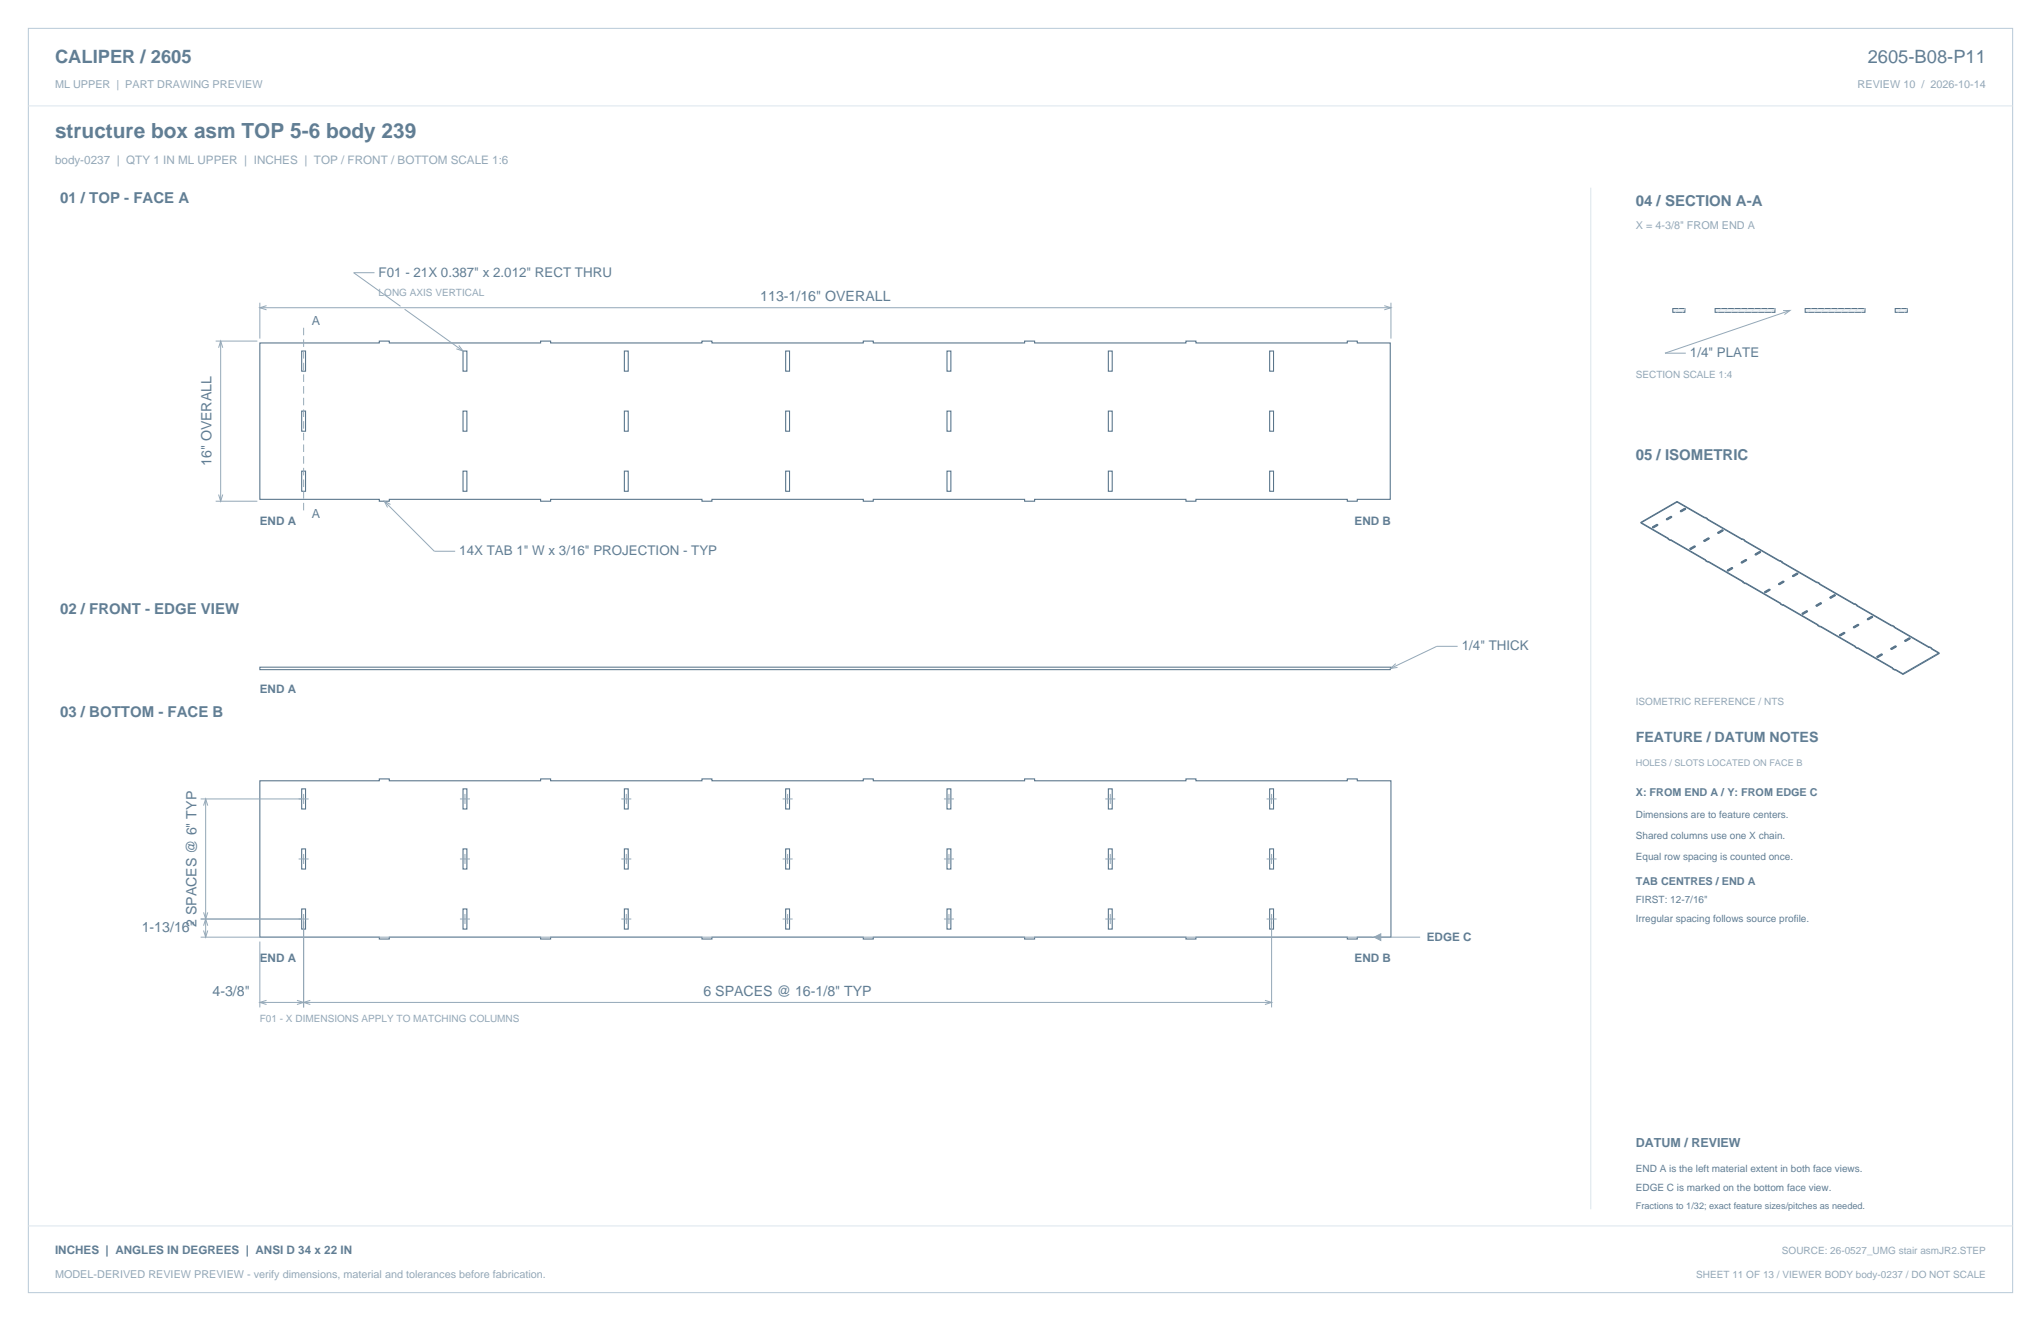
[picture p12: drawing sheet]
<svg xmlns="http://www.w3.org/2000/svg" width="864mm" height="559mm" viewBox="0 0 864 559" stroke-linecap="round" stroke-linejoin="round" font-family="sans-serif">
<path d="M12 12h839.6v534.8h-839.6z" fill="none" stroke="#b8cad8" stroke-width=".42"/>
<path d="M12 44.8h839.6M673.1 79.4v432.1" fill="none" stroke="#dbe5ed" stroke-width=".42"/>
<g fill="none" stroke="#536f85" stroke-width=".44">
<path d="M110 145.1h50.5v-.8h4.2v.8h64v-.8h4.3v.8h64v-.8h4.2v.8h64.1v-.8h4.2v.8h64v-.8h4.3v.8h64v-.8h4.2v.8h64.1v-.8h4.2v.8h14v66.1h-14v.8h-4.2v-.8h-64.1v.8h-4.2v-.8h-64v.8h-4.3v-.8h-64v.8h-4.2v-.8h-64.1v.8h-4.2v-.8h-64v.8h-4.3v-.8h-64v.8h-4.2v-.8h-50.5zM127.7 148.5h1.6v8.5h-1.6zM195.9 148.5h1.7v8.5h-1.7zM264.2 148.5h1.6v8.5h-1.6zM332.4 148.5h1.7v8.5h-1.7zM400.7 148.5h1.6v8.5h-1.6zM469 148.5h1.6v8.5h-1.6zM537.2 148.5h1.7v8.5h-1.7zM127.7 173.9h1.6v8.5h-1.6zM195.9 173.9h1.7v8.5h-1.7zM264.2 173.9h1.6v8.5h-1.6zM332.4 173.9h1.7v8.5h-1.7z"/>
<path d="M400.7 173.9h1.6v8.5h-1.6zM469 173.9h1.6v8.5h-1.6zM537.2 173.9h1.7v8.5h-1.7zM127.7 199.3h1.6v8.5h-1.6zM195.9 199.3h1.7v8.5h-1.7zM264.2 199.3h1.6v8.5h-1.6zM332.4 199.3h1.7v8.5h-1.7zM400.7 199.3h1.6v8.5h-1.6zM469 199.3h1.6v8.5h-1.6zM537.2 199.3h1.7v8.5h-1.7zM110 330.3h50.5v-.8h4.2v.8h64v-.8h4.3v.8h64v-.8h4.2v.8h64.1v-.8h4.2v.8h64v-.8h4.3v.8h64v-.8h4.2v.8h64.1v-.8h4.2v.8h14.2v66.1h-14.2v.8h-4.2v-.8h-64.1v.8h-4.2v-.8h-64v.8h-4.3v-.8h-64v.8h-4.2v-.8h-64.1v.8h-4.2v-.8h-64v.8h-4.3v-.8h-64v.8h-4.2v-.8h-50.5zM127.7 333.7h1.6v8.5h-1.6z"/>
<path d="M195.9 333.7h1.7v8.5h-1.7zM264.2 333.7h1.6v8.5h-1.6zM332.4 333.7h1.7v8.5h-1.7zM400.7 333.7h1.6v8.5h-1.6zM469 333.7h1.6v8.5h-1.6zM537.2 333.7h1.7v8.5h-1.7zM127.7 359.1h1.6v8.5h-1.6zM195.9 359.1h1.7v8.5h-1.7zM264.2 359.1h1.6v8.5h-1.6zM332.4 359.1h1.7v8.5h-1.7zM400.7 359.1h1.6v8.5h-1.6zM469 359.1h1.6v8.5h-1.6z"/>
<path d="M537.2 359.1h1.7v8.5h-1.7zM127.7 384.5h1.6v8.5h-1.6zM195.9 384.5h1.7v8.5h-1.7zM264.2 384.5h1.6v8.5h-1.6zM332.4 384.5h1.7v8.5h-1.7zM400.7 384.5h1.6v8.5h-1.6zM469 384.5h1.6v8.5h-1.6zM537.2 384.5h1.7v8.5h-1.7z"/>
</g>
<g fill="none" stroke="#93a8b9" stroke-width=".42">
<path d="M158.5 115.4h-8.9l19.9 14.2M110 128.1v15.1M110 130.2h478.5M112.8 129.3l-2.8 .9 2.8 .9M171.2 130.8l24.7 17.7M585.7 129.3l2.8 .9-2.8 .9M588.5 128.1v15.1M91.3 144.3h17.6M92.5 147.1l.9-2.8 .9 2.8M93.4 144.3v67.7M194.1 146.1l1.8 2.4-2.8-.9M91.3 212h17.6"/>
<path d="M92.5 209.2l.9 2.8 .9-2.8M162.6 212l21.2 21.2h8.8M165.2 213.4l-2.6-1.4 1.4 2.6M616.8 273.4h-8.8l-19.6 9.4M590.6 280.7l-2.2 2.1 2.9-.5M84.9 338h45.7M87 338v58.4M128.5 335.8v4.3M194.6 338h4.3M196.7 335.8v4.3M262.9 338h4.2M265 335.8v4.3"/>
<path d="M331.1 338h4.3M333.3 335.8v4.3M399.4 338h4.2M401.5 335.8v4.3M467.7 338h4.2M469.8 335.8v4.3M535.9 338h4.3M538 335.8v4.3M86.1 340.8l.9-2.8 .9 2.8M126.4 363.4h4.2M128.5 361.2v4.3M194.6 363.4h4.3"/>
<path d="M196.7 361.2v4.3M262.9 363.4h4.2M265 361.2v4.3M331.1 363.4h4.3M333.3 361.2v4.3M399.4 363.4h4.2M401.5 361.2v4.3M467.7 363.4h4.2M469.8 361.2v4.3M535.9 363.4h4.3M538 361.2v4.3M84.9 388.8h45.7"/>
<path d="M84.9 396.4h495.5M86.1 391.6l.9-2.8 .9 2.8M86.1 393.6l.9 2.8 .9-2.8M86.1 385.9l.9 2.9 .9-2.9M110 398.3v27.9M128.5 386.6v39.6M194.6 388.8h4.3M196.7 386.6v4.3M262.9 388.8h4.2M265 386.6v4.3M331.1 388.8h4.3M333.3 386.6v4.3"/>
<path d="M399.4 388.8h4.2M401.5 386.6v4.3M467.7 388.8h4.2M469.8 386.6v4.3M535.9 388.8h4.3M538 386.6v39.6M581.4 396.4h19.5M110 424h428M112.8 423.2l-2.8 .8 2.8 .9M125.7 423.2l2.8 .8-2.8 .9M131.3 423.2l-2.8 .8 2.8 .9M535.2 423.2l2.8 .8-2.8 .9"/>
</g>
<path d="M128.5 138.6v78.7" fill="none" stroke="#93a8b9" stroke-width=".42" stroke-dasharray="3.2 1.8" stroke-linecap="butt"/>
<path d="M110 282.2h478.5l-.2 1.1h-478.3z" fill="none" stroke="#536f85" stroke-width=".42"/>
<path d="M581.4 396.4l2.8-1.4v2.8z" fill="#93a8b9" stroke="#93a8b9" stroke-width=".42"/>
<path d="M707.8 130.5h5.1v1.6h-5.1z" fill-rule="evenodd" fill="#f2f6f9" stroke="#536f85" stroke-width=".42"/>
<path d="M710.5 130.5l-1.6 1.6M712.9 130.5l-1.2 1.6" fill="none" stroke="#dbe5ed" stroke-width=".42"/>
<path d="M725.7 130.5h25.3v1.6h-25.3z" fill-rule="evenodd" fill="#f2f6f9" stroke="#536f85" stroke-width=".42"/>
<path d="M728.3 130.5l-1.5 1.6M731.2 130.5l-1.6 1.6M734 130.5l-1.6 1.6M736.8 130.5l-1.6 1.6M739.6 130.5l-1.6 1.6M742.5 130.5l-1.6 1.6M745.3 130.5l-1.6 1.6M748.1 130.5l-1.6 1.6M750.9 130.5l-1.6 1.6" fill="none" stroke="#dbe5ed" stroke-width=".42"/>
<path d="M763.8 130.5h25.3v1.6h-25.3z" fill-rule="evenodd" fill="#f2f6f9" stroke="#536f85" stroke-width=".42"/>
<path d="M766.4 130.5l-1.5 1.6M769.3 130.5l-1.6 1.6M772.1 130.5l-1.6 1.6M774.9 130.5l-1.6 1.6M777.7 130.5l-1.6 1.6M780.6 130.5l-1.6 1.6M783.4 130.5l-1.6 1.6M786.2 130.5l-1.6 1.6M789 130.5l-1.6 1.6" fill="none" stroke="#dbe5ed" stroke-width=".42"/>
<path d="M801.9 130.5h5.1v1.6h-5.1z" fill-rule="evenodd" fill="#f2f6f9" stroke="#536f85" stroke-width=".42"/>
<path d="M804.5 130.5l-1.5 1.6M807 130.5l-1.2 1.6M12 518.6h839.6" fill="none" stroke="#dbe5ed" stroke-width=".42"/>
<path d="M754.5 131.4l2.9-.1-2.4 1.8M757.4 131.3l-52.9 18.1h8.8" fill="none" stroke="#93a8b9" stroke-width=".42"/>
<g fill="none" stroke="#536f85" stroke-width=".42">
<path d="M705.1 219.8l.3 .2M705.1 219.5v.3M705.1 219.5l.3 .2M705.4 219.7v.3M707 218.6l.4 .2M707 218.3l.4 .3M707 218.6l-1.9 1.2M707 218.3l-1.9 1.2M707 218.3v.3M707.4 218.8l-2 1.2M707.4 218.6l-2 1.1M707.4 218.6v.2"/>
<path d="M709.6 212.4l-15.3 8.8M709.6 212.1l11.7 6.8M709.6 212.1v.3M709.6 212.4l11.7 6.8M709.6 212.1l-15.3 8.9M710.9 216.4l.4 .2M710.9 216.1l.4 .2M710.9 216.1v.3M711.3 216.3v.3M712.9 215.2l.4 .2M712.9 214.9l.4 .3M712.9 215.2l-2 1.2"/>
<path d="M712.9 214.9l-2 1.2M712.9 214.9v.3M713.3 215.2l-2 1.1M713.3 215.4l-2 1.2M713.3 215.2v.2M721.3 218.9v.3M721.5 218.8v.2M721.5 218.8l1 .5M721.5 219l15.6 9M721.5 219l-.2 .2M721.5 218.8l-.2 .1M722.3 219.7l14.8 8.6"/>
<path d="M722.5 219.3l-.2 .4M694.3 221.2l11.7 6.8M694.3 221l11.7 6.7M694.3 221v.2M699.2 222.9l.3 .2M699.2 222.9v.3M699.2 223.2l.3 .2M699.5 223.1v.3M701.1 222l.4 .2M701.1 222l-1.9 1.2M701.1 221.7l.4 .3M701.1 221.7v.3"/>
<path d="M701.1 221.7l-1.9 1.2M701.5 222.2l-2 1.2M701.5 222l-2 1.1M701.5 222v.2M705.8 228.1l1 .6M705.8 227.8l1 .6M705.8 227.8v.3M706 227.7v.3M706 227.7l-.2 .1M706 228l-.2 .1M706.8 228.4v.3M707 228.3l-.2 .1"/>
<path d="M707 228.6l14.8 8.5M707 228.3l14.8 8.6M707 228.3v.3M707 228.6l-.2 .1M715 232v.3M715 232.3l.4 .2M715 232l.4 .2M715.4 232.2v.3M717 231.2l.3 .2M717 230.9l.3 .2M717 230.9v.3M717 231.2l-2 1.1"/>
<path d="M717 230.9l-2 1.1M717.3 231.1v.3M717.3 231.1l-1.9 1.1M717.3 231.4l-1.9 1.1M720.9 228.9l.4 .2M720.9 228.6v.3M720.9 228.6l.4 .2M721.3 228.8v.3M721.6 237.3l1 .5M721.6 237l1 .5M721.6 237v.3M721.8 237.1l-.2 .2"/>
<path d="M721.8 236.9l-.2 .1M721.8 236.9v.2M722.6 237.5v.3M722.8 237.4l-.2 .1M722.8 237.7l14.8 8.6M722.8 237.4l14.8 8.6M722.8 237.4v.3M722.8 237.7l-.2 .1M722.9 227.5l-2 1.1M722.9 227.8l.3 .2M722.9 227.5l.3 .2M722.9 227.5v.3"/>
<path d="M722.9 227.8l-2 1.1M723.2 227.7l-1.9 1.1M723.2 228l-1.9 1.1M723.2 227.7v.3M726.8 225.5l.3 .2M726.8 225.2l.3 .2M726.8 225.2v.3M727.1 225.4v.3M728.7 224.1l-1.9 1.1M728.7 224.4l.4 .2M728.7 224.1l.4 .2M728.7 224.4l-1.9 1.1"/>
<path d="M728.7 224.1v.3M729.1 224.3v.3M729.1 224.3l-2 1.1M729.1 224.6l-2 1.1M736.7 238l.4 .3M736.7 237.7v.3M736.7 237.7l.4 .3M737.1 238v.3M737.1 228v.3M737.3 227.9l-.2 .1M737.3 227.9l1 .6M737.3 228.2l15.7 8.9"/>
<path d="M737.3 228.2l-.2 .1M737.3 227.9v.3M738.1 228.9l14.9 8.5M738.3 228.5l-.2 .4M738.7 236.9l.4 .2M738.7 236.6l.4 .2M738.7 236.9l-2 1.1M738.7 236.6l-2 1.1M738.7 236.6v.3M739.1 236.8v.3M739.1 236.8l-2 1.2M739.1 237.1l-2 1.2"/>
<path d="M742.6 234.3v.3M742.6 234.6l.4 .3M742.6 234.3l.4 .3M743 234.6v.3M744.6 233.5l.3 .2M744.6 233.2l.3 .2M744.6 233.2v.3M744.6 233.2l-2 1.1M744.6 233.5l-2 1.1M744.9 233.4l-1.9 1.2M744.9 233.7l-1.9 1.2M744.9 233.4v.3"/>
<path d="M753 237.1v.3M753.2 237l.9 .6M753.2 237.3l.9 .6M753.2 237.3l-.2 .1M753.2 237l-.2 .1M753.2 237v.3M754 238l14.8 8.6M754 237.7l14.8 8.6M754 237.7v.3M754.1 237.9l-.1 .1M754.1 237.6v.3M754.1 237.6l-.1 .1"/>
<path d="M730.8 241.4l.4 .3M730.8 241.1l.4 .3M730.8 241.1v.3M731.2 241.4v.3M732.8 240.3l.4 .2M732.8 240.3l-2 1.1M732.8 240l.4 .2M732.8 240l-2 1.1M732.8 240v.3M733.2 240.2v.3M733.2 240.2l-2 1.2M733.2 240.5l-2 1.2"/>
<path d="M737.5 246.4l.9 .6M737.5 246.1v.3M737.5 246.1l.9 .6M737.6 246.3l-.1 .1M737.6 246v.3M737.6 246l-.1 .1M738.4 246.7v.3M738.6 246.6v.3M738.6 246.9l14.9 8.5M738.6 246.9l-.2 .1M738.6 246.6l14.9 8.5M738.6 246.6l-.2 .1"/>
<path d="M746.6 250.6l.4 .2M746.6 250.3l.4 .2M746.6 250.3v.3M747 250.5v.3M748.6 249.4l.4 .2M748.6 249.1l.4 .3M748.6 249.1v.3M748.6 249.1l-2 1.2M748.6 249.4l-2 1.2M749 249.4l-2 1.1M749 249.6l-2 1.2M749 249.4v.2"/>
<path d="M752.5 247.2l.4 .2M752.5 246.9v.3M752.5 246.9l.4 .2M752.9 247.1v.3M753.3 255.5l1 .6M753.3 255.2l1 .6M753.3 255.2v.3M753.5 255.1l-.2 .1M753.5 255.1v.3M753.5 255.4l-.2 .1M754.3 255.8v.3M754.4 256l14.9 8.6"/>
<path d="M754.4 255.7l14.9 8.6M754.4 255.7v.3M754.4 255.7l-.1 .1M754.4 256l-.1 .1M754.5 245.7v.3M754.5 246l.4 .2M754.5 245.7l.4 .3M754.5 245.7l-2 1.2M754.5 246l-2 1.2M754.9 246l-2 1.1M754.9 246v.2M754.9 246.2l-2 1.2"/>
<path d="M758.4 243.8l.4 .2M758.4 243.5l.4 .2M758.4 243.5v.3M758.8 243.7v.3M760.4 242.6l.4 .2M760.4 242.3l.4 .3M760.4 242.3v.3M760.4 242.6l-2 1.2M760.4 242.3l-2 1.2M760.8 242.6v.2M760.8 242.6l-2 1.1M760.8 242.8l-2 1.2"/>
<path d="M762.5 259.7l.3 .2M762.5 259.4l.3 .2M762.5 259.4v.3M762.8 259.6v.3M764.4 258.6l.4 .2M764.4 258.3l.4 .2M764.4 258.6l-1.9 1.1M764.4 258.3l-1.9 1.1M764.4 258.3v.3M764.8 258.5v.3M764.8 258.8l-2 1.1M764.8 258.5l-2 1.1"/>
<path d="M768.4 256.3l.3 .2M768.4 256v.3M768.4 256l.3 .2M768.7 256.2v.3M768.8 246.3v.3M769 246.2l1 .5M769 246.5l1 .5M769 246.2l-.2 .1M769 246.5l-.2 .1M769 246.2v.3M769.8 247.1l14.8 8.6M769.8 246.9l14.8 8.5"/>
<path d="M769.8 246.9v.2M770 246.7v.3M770 246.7l-.2 .2M770 247l-.2 .1M770.3 255.2l.4 .2M770.3 254.9l.4 .2M770.3 255.2l-1.9 1.1M770.3 254.9v.3M770.3 254.9l-1.9 1.1M770.7 255.1l-2 1.1M770.7 255.4l-2 1.1M770.7 255.1v.3"/>
<path d="M774.2 252.9l.4 .2M774.2 252.6l.4 .2M774.2 252.6v.3M774.6 252.8v.3M776.2 251.8l.4 .2M776.2 251.8l-2 1.1M776.2 251.5l.4 .2M776.2 251.5l-2 1.1M776.2 251.5v.3M776.6 251.7l-2 1.1M776.6 251.7v.3M776.6 252l-2 1.1"/>
<path d="M784.6 255.4v.3M784.8 255.3l1 .6M784.8 255.6l1 .6M784.8 255.3v.3M784.8 255.3l-.2 .1M784.8 255.6l-.2 .1M785.6 256v.3M785.6 256.3l14.8 8.5M785.6 256l14.8 8.6M785.8 255.9v.3M785.8 256.2l-.2 .1M785.8 255.9l-.2 .1"/>
<path d="M769.1 264.4v.3M769.1 264.7l1 .5M769.1 264.4l1 .5M769.3 264.3v.3M769.3 264.3l-.2 .1M769.3 264.6l-.2 .1M770.1 264.9v.3M770.3 265.1l14.8 8.6M770.3 264.8l14.8 8.6M770.3 264.8v.3M770.3 265.1l-.2 .1M770.3 264.8l-.2 .1"/>
<path d="M778.3 268.8l.4 .3M778.3 268.6l.4 .2M778.3 268.6v.2M778.7 268.8v.3M780.3 267.4v.3M780.3 267.4l.3 .2M780.3 267.4l-2 1.2M780.3 267.7l.3 .2M780.3 267.7l-2 1.1M780.6 267.6l-1.9 1.2M780.6 267.6v.3M780.6 267.9l-1.9 1.2"/>
<path d="M784.2 265.2l.4 .2M784.2 265.4l.4 .3M784.2 265.2v.2M784.6 265.4v.3M784.9 273.8l1 .6M784.9 273.5l1 .6M784.9 273.5v.3M785.1 273.4v.3M785.1 273.7l-.2 .1M785.1 273.4l-.2 .1M785.9 274.1v.3M786.1 274.3l14.8 8.5"/>
<path d="M786.1 274l14.8 8.6M786.1 274.3l-.2 .1M786.1 274v.3M786.1 274l-.2 .1M786.2 264.3l.3 .2M786.2 264l.3 .2M786.2 264v.3M786.2 264.3l-2 1.1M786.2 264l-2 1.2M786.5 264.5l-1.9 1.2M786.5 264.2l-1.9 1.2M786.5 264.2v.3"/>
<path d="M790.1 262l.4 .3M790.1 261.8l.4 .2M790.1 261.8v.2M790.5 262v.3M792 260.9l.4 .2M792 260.6v.3M792 260.6l.4 .2M792 260.9l-1.9 1.1M792 260.6l-1.9 1.2M792.4 261.1l-1.9 1.2M792.4 260.8v.3M792.4 260.8l-1.9 1.2"/>
<path d="M794.1 278l.4 .2M794.1 277.7l.4 .2M794.1 277.7v.3M794.5 277.9v.3M796.1 276.6l.4 .2M796.1 276.6v.2M796.1 276.8l.4 .3M796.1 276.8l-2 1.2M796.1 276.6l-2 1.1M796.5 276.8l-2 1.1M796.5 276.8v.3M796.5 277.1l-2 1.1"/>
<path d="M800 274.3l.4 .2M800 274.6l.4 .2M800 274.3v.3M800.4 274.5v.3M800.4 264.6v.2M800.6 264.5l1 .5M800.6 264.7l1 .6M800.6 264.5v.2M800.6 264.5l-.2 .1M800.6 264.7l-.2 .1M801.4 265.4l14.9 8.6M801.4 265.1l14.9 8.6"/>
<path d="M801.4 265.1v.3M801.6 265v.3M801.6 265.3l-.2 .1M801.6 265l-.2 .1M802 273.2v.2M802 273.4l.4 .3M802 273.2l.4 .2M802 273.2l-2 1.1M802 273.4l-2 1.2M802.4 273.4v.3M802.4 273.7l-2 1.1M802.4 273.4l-2 1.1"/>
<path d="M805.9 271.2l.4 .2M805.9 270.9l.4 .2M805.9 270.9v.3M806.3 271.1v.3M807.9 270l.4 .3M807.9 270l-2 1.2M807.9 269.8v.2M807.9 269.8l.4 .2M807.9 269.8l-2 1.1M808.3 270.3l-2 1.1M808.3 270v.3M808.3 270l-2 1.1"/>
<path d="M816.3 273.7v.3M816.5 273.9l.9 .5M816.5 273.6v.3M816.5 273.6l.9 .6M816.5 273.9l-.2 .1M816.5 273.6l-.2 .1M817.3 274.5l3.3 2M817.3 274.3v.2M817.3 274.3l3.2 1.8M817.4 274.2l-.1 .1M817.4 274.2v.2M817.4 274.4l-.1 .1"/>
<path d="M820.5 276.1l-15.3 8.9M820.5 276.1l.1 .4M820.6 276.5l-15.4 8.8M800.8 282.9l.9 .6M800.8 282.7l.9 .5M800.8 282.7v.2M800.9 282.6v.2M800.9 282.8l-.1 .1M800.9 282.6l-.1 .1M801.7 283.2v.3M801.9 283.4l3.3 1.9M801.9 283.1l3.3 1.9"/>
<path d="M801.9 283.4l-.2 .1M801.9 283.1l-.2 .1M801.9 283.1v.3M805.2 285v.3"/>
</g>
<text font-size="8.8" fill="#617e94" x="23.3" y="58.2">structure box asm TOP 5-6 body 239</text>
<g font-size="7.8" fill="#617e94">
<text x="23.3" y="26.8">CALIPER / 2605</text>
<text x="790.3" y="26.8">2605-B08-P11</text>
</g>
<g font-size="6.3" fill="#617e94">
<text x="25.4" y="86.1">01 / TOP - FACE A</text>
<text x="692.1" y="87.1">04 / SECTION A-A</text>
<text x="692.1" y="194.4">05 / ISOMETRIC</text>
<text x="25.4" y="259.6">02 / FRONT - EDGE VIEW</text>
<text x="25.4" y="303.4">03 / BOTTOM - FACE B</text>
</g>
<g font-size="6" fill="#617e94">
<text x="321.7" y="127.4">113-1/16&quot; OVERALL</text>
<text x="89.5" y="197.2" transform="rotate(-90 89.5 197.2)">16&quot; OVERALL</text>
<text x="692.1" y="314">FEATURE / DATUM NOTES</text>
<text x="60" y="394.4">1-13/16&quot;</text>
<text x="83.1" y="392.1" transform="rotate(-90 83.1 392.1)">2 SPACES @ 6&quot; TYP</text>
<text x="89.9" y="421.2">4-3/8&quot;</text>
<text x="297.7" y="421.2">6 SPACES @ 16-1/8&quot; TYP</text>
</g>
<g font-size="5.6" fill="#617e94">
<text x="160.2" y="117.1">F01 - 21X 0.387&quot; x 2.012&quot; RECT THRU</text>
<text x="715.1" y="151.2">1/4&quot; PLATE</text>
<text x="194.4" y="234.9">14X TAB 1&quot; W x 3/16&quot; PROJECTION - TYP</text>
<text x="618.5" y="275.2">1/4&quot; THICK</text>
</g>
<g font-size="5.3" fill="#617e94">
<text x="132" y="137.6">A</text>
<text x="132" y="219.1">A</text>
<text x="692.1" y="485.1">DATUM / REVIEW</text>
</g>
<text font-size="4.9" fill="#93a8b9" x="23.3" y="69.5">body-0237 | QTY 1 IN ML UPPER | INCHES | TOP / FRONT / BOTTOM SCALE 1:6</text>
<g font-size="4.9" fill="#617e94">
<text x="110" y="222.2">END A</text>
<text x="573.2" y="222.2">END B</text>
<text x="110" y="293.2">END A</text>
<text x="603.7" y="398.2">EDGE C</text>
<text x="110" y="407.1">END A</text>
<text x="573.2" y="407.1">END B</text>
<text x="23.3" y="530.6">INCHES | ANGLES IN DEGREES | ANSI D 34 x 22 IN</text>
</g>
<g font-size="4.6" fill="#93a8b9">
<text x="23.3" y="37">ML UPPER | PART DRAWING PREVIEW</text>
<text x="786" y="37">REVIEW 10 / 2026-10-14</text>
<text x="692.1" y="97">X = 4-3/8&quot; FROM END A</text>
<text x="23.3" y="540.5">MODEL-DERIVED REVIEW PREVIEW - verify dimensions, material and tolerances before fabrication.</text>
</g>
<g font-size="4.6" fill="#617e94">
<text x="692.1" y="336.9">X: FROM END A / Y: FROM EDGE C</text>
<text x="692.1" y="374.3">TAB CENTRES / END A</text>
</g>
<g font-size="4.2" fill="#93a8b9">
<text x="160.2" y="125.2">LONG AXIS VERTICAL</text>
<text x="692.1" y="160">SECTION SCALE 1:4</text>
<text x="692.1" y="298.1">ISOMETRIC REFERENCE / NTS</text>
<text x="110" y="432.2">F01 - X DIMENSIONS APPLY TO MATCHING COLUMNS</text>
<text x="754" y="530.6">SOURCE: 26-0527_UMG stair asmJR2.STEP</text>
<text x="717.7" y="540.5">SHEET 11 OF 13 / VIEWER BODY body-0237 / DO NOT SCALE</text>
</g>
<g font-size="4.2" fill="#617e94">
<text x="692.1" y="346.1">Dimensions are to feature centers.</text>
<text x="692.1" y="354.9">Shared columns use one X chain.</text>
<text x="692.1" y="363.7">Equal row spacing is counted once.</text>
<text x="692.1" y="382.1">FIRST: 12-7/16&quot;</text>
<text x="692.1" y="389.8">Irregular spacing follows source profile.</text>
<text x="692.1" y="495.7">END A is the left material extent in both face views.</text>
<text x="692.1" y="503.8">EDGE C is marked on the bottom face view.</text>
</g>
<text font-size="3.9" fill="#93a8b9" x="692.1" y="323.8">HOLES / SLOTS LOCATED ON FACE B</text>
<text font-size="3.9" fill="#617e94" x="692.1" y="511.5">Fractions to 1/32; exact feature sizes/pitches as needed.</text>
</svg>
